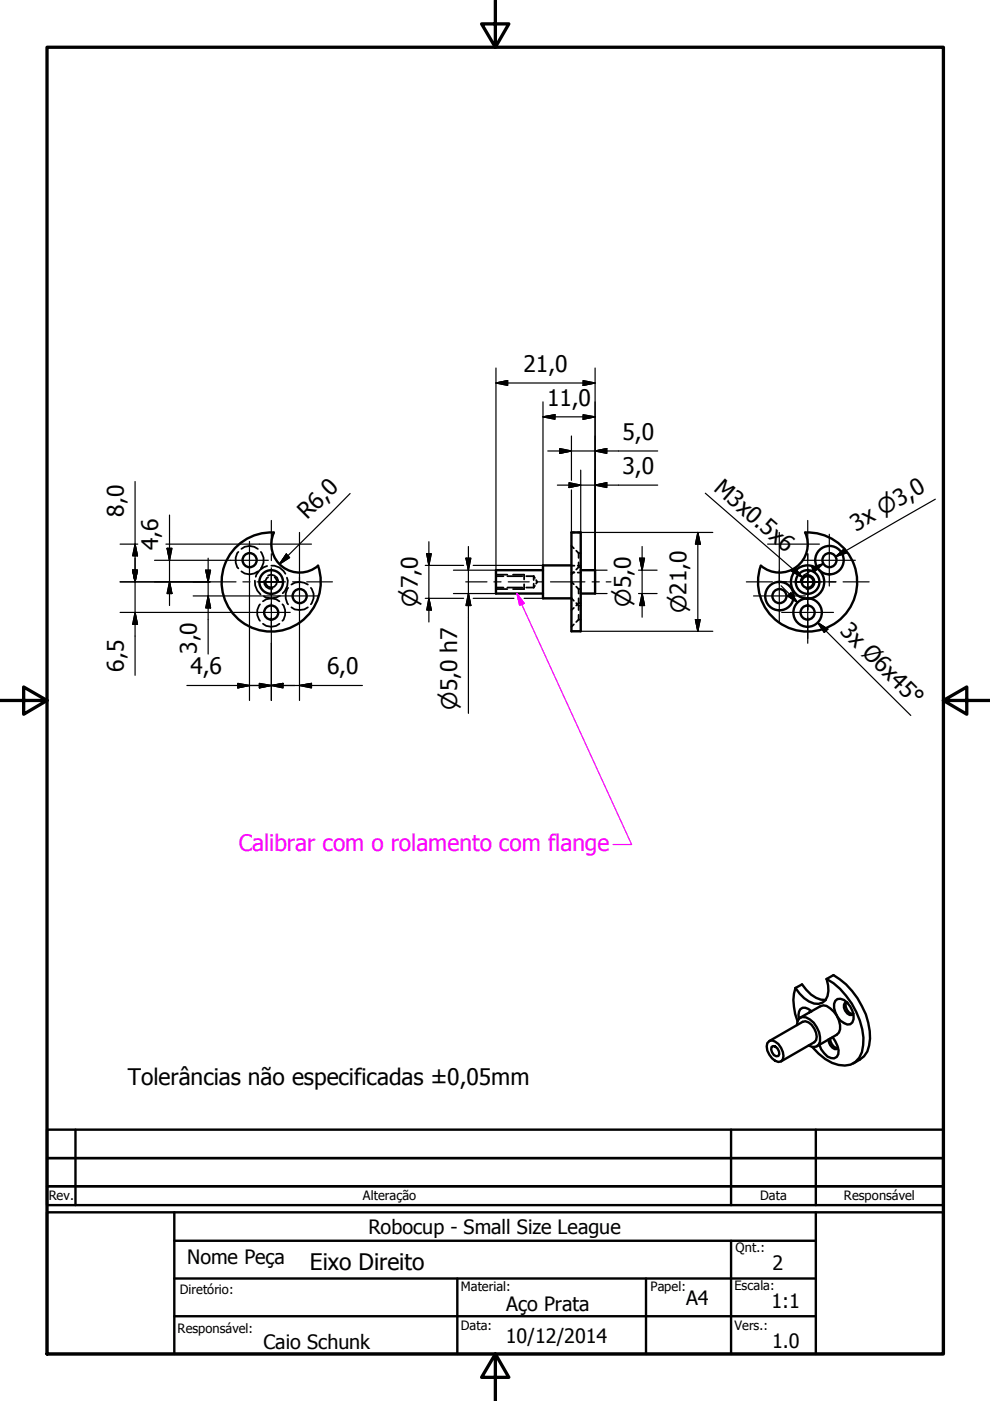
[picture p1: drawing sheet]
<svg xmlns="http://www.w3.org/2000/svg" width="210mm" height="297mm" viewBox="0 0 210 297" stroke-linecap="round" stroke-linejoin="round" font-family="sans-serif">
<!-- layer: Oculto (ISO) -->
<g fill="none" stroke="#000" stroke-width=".38">
<path d="M50.5 117a2.75 2.75 0 0 0 0 3.5M51.2 116.4a2.72 2.72 0 0 1 3.5 0M55.3 117a2.75 2.75 0 0 1 0 3.5M57.5 119.9a3.1 3.1 0 0 1 3 1.8M121.2 115.7l.5 .6M121.2 112.9h.6M121.2 119.9h.6M122.2 116.8l.5 .5M122.5 112.9h.6M122.5 119.9h.6M122.7 119.2v1.1l-.5 .5M122.7 117.3v1"/>
<path d="M122.7 117.3h.1M123 117.3h.1M51.2 121.1a2.72 2.72 0 0 0 3.5 0M54 123.1l.1 1 .4 1.1 .7 .8M55.1 128.1a2.75 2.75 0 0 0 0 3.5M55.8 132.3a2.72 2.72 0 0 0 3.4 0M55.8 127.5a2.72 2.72 0 0 1 3.4 0M56 123.2a1.49 1.49 0 0 0 1.8 1.6M56.6 120a3.3 3.3 0 0 0-2.4 2.3M56.8 122.4l-.2 .1a1.22 1.22 0 0 0 .1 1.7 1.22 1.22 0 0 0 1.6 0 1.22 1.22 0 0 0 .1-1.7l-.2-.1M56.8 122a1.52 1.52 0 0 1 2.2 1.1M59.2 126.4a3.1 3.1 0 0 1-3.3 0"/>
<path d="M59.9 128.1a2.75 2.75 0 0 1 0 3.5M60.8 122.5a3.1 3.1 0 0 1-.9 3.3M61.1 124.6a3 3 0 0 0 0 3.5M61.8 128.8a2.95 2.95 0 0 0 3.5 0M61.8 123.9a2.95 2.95 0 0 1 3.5 0M65.9 124.6a2.75 2.75 0 0 1 0 3.5M105.2 124.6h1.5M105.2 122.2h1.5M105.2 124.9h2.4M105.2 121.8h2.4M107.6 124.6h3.1M107.6 122.2h3.1"/>
<path d="M108.8 121.8h2.3v1.1M111.1 123.9v1h-2.3M111.6 124.6h1.6M111.6 122.2h1.6M113.2 122.2v.8M113.2 123.7v.9M113.2 122.2l.2 .3M113.4 124.2l-.2 .4M113.7 123l.2 .4-.2 .3M121.2 123.4l.5 .5M121.2 126.9l.5 .5M121.2 121.4h.6"/>
<path d="M121.7 128.9l-.5 .4M121.7 121.3l-.5 .5M121.7 132.4l-.5 .5M122.2 124.4l.5 .5M122.2 127.9l.5 .5M122.5 121.4h.6M122.7 126.9v1l-.5 .5M122.7 130.4v1l-.5 .5M122.7 124.9h.1M122.7 124.9v.9M122.7 128.4v.9M122.7 127.9h.1"/>
<path d="M122.7 120.3h.1M122.7 128.4h.1M122.7 131.4h.1M123 124.9h.1M123 127.9h.1M123 120.3h.1M123 128.4h.1M123 131.4h.1"/>
</g>
<g fill="none" stroke="#000" stroke-width=".51">
<path d="M58 112.9a10.5 10.5 0 0 0-11 11.3 10.5 10.5 0 0 0 12.7 9.5 10.5 10.5 0 0 0 7.7-13.8 6 6 0 0 1-7.5 .3 6 6 0 0 1-1.8-7.3M121.2 119.9h-6.1v7h6.1M121.2 112.9h1.9v20.9h-1.9zM170.7 112.9a10.5 10.5 0 0 1 11 11.3 10.5 10.5 0 0 1-12.6 9.5 10.5 10.5 0 0 1-7.8-13.8M170.7 112.9a6 6 0 0 1-1.8 7.3 6 6 0 0 1-7.6-.3M115.1 120.9h-9.9v4.9h9.9M123.1 120.9h3.1v4.9h-3.1M168.7 209.5a9.8 9.8 0 0 0 .4 7M168.7 209.5l1.4-.8a6.3 6.3 0 0 0 5 3.3M169 217.3l.1-.8 .4-.6 .6-.3a3.7 3.7 0 0 1 3.1 2.2 3.8 3.8 0 0 1 .3 3.7l-.5 .4-.7 .1-.9-.3M169.7 215.8l4.2-2.5 .7-.1a4.5 4.5 0 0 1 3.3 3.1 2.45 2.45 0 0 1-.5 3.1l-4.2 2.5M172 214.4l-.2 .1"/>
<path d="M172 214.4l-.5 .3M172.1 214.4a1.7 1.7 0 0 0-2.4-.4l-.4 1.2 .1 .8M175.3 207.6a15.8 15.8 0 0 1 7.7 14 4.1 4.1 0 0 1-5.2 4.2 10.4 10.4 0 0 1-5.6-3.8M175.3 207.6l1.4-.9a16.1 16.1 0 0 1 7.8 13.5 5.2 5.2 0 0 1-3.6 5.3M175.3 207.6a5.1 5.1 0 0 1-.3 4.5 2.64 2.64 0 0 1-3.5 .2l-1-.7-1-.9-.8-1.2M176.5 219.9a4.9 4.9 0 0 1 1.2 3.6l-.3 .6a1.91 1.91 0 0 1-2.6-.8l-.7-.8-.4-1M177.1 212.2a1.63 1.63 0 0 1 2.5 .4 4.1 4.1 0 0 1 1.1 4.2l-.4 .4a2.91 2.91 0 0 1-2.8-1.6 3.4 3.4 0 0 1-.4-3.4zM179.5 212.5a1.84 1.84 0 0 0 1.3 2.5M179.7 212.7l-.2-.2-.4 .1a1.78 1.78 0 0 0 1.6 2.6l.2-.4M162.7 221.2l.4-.5a2.22 2.22 0 0 1 2.5 1.5 2.2 2.2 0 0 1 0 2.8 2.18 2.18 0 0 1-2.5-1.4l-.4-.9-.1-.8zM163.1 220.7l7.1-4.1a2.14 2.14 0 0 1 2.5 1.5 2.2 2.2 0 0 1 0 2.9l-7.1 4M163.6 222l.3-.2a1.46 1.46 0 0 1 1.1 2.1 1.28 1.28 0 0 1-1.5-1.3z"/>
<path d="M175.6 220.4a2.02 2.02 0 0 0 1.8 2l.3-.3M176 220.2a2.03 2.03 0 0 0 1.6 2"/>
<circle cx="52.9" cy="118.8" r="1.49"/>
<circle cx="175.9" cy="118.8" r="1.49"/>
<circle cx="175.9" cy="118.8" r="3"/>
<circle cx="57.5" cy="129.9" r="1.49"/>
<circle cx="57.5" cy="123.4" r="2.51"/>
<circle cx="63.5" cy="126.4" r="1.49"/>
<circle cx="165.3" cy="126.4" r="1.49"/>
<circle cx="165.3" cy="126.4" r="3"/>
<circle cx="171.2" cy="129.9" r="1.49"/>
<circle cx="171.2" cy="123.4" r="1.24"/>
<circle cx="171.2" cy="123.4" r="2.51"/>
<circle cx="171.2" cy="123.4" r="3.5"/>
<circle cx="171.2" cy="129.9" r="3"/>
</g>
<path d="M169.8 123.1a1.49 1.49 0 0 1 1.7-1.2 1.49 1.49 0 0 1 1.2 1.8 1.49 1.49 0 0 1-1.7 1.2" fill="none" stroke="#000" stroke-width=".38"/>
<!-- layer: Borda (ISO) -->
<path d="M10 10h190v277.1h-190zM105 0v10l-2.9-4.9h5.8l-2.9 4.9M0 148.5h10l-5-2.8v5.7l5-2.9M200 148.5l5 2.9v-5.7l-5 2.8h10M105 287.1l2.9 4.9h-5.8l2.9-4.9v9.9" fill="none" stroke="#000" stroke-width=".7"/>
<path d="M10 239.5h190v6h-190zM16 239.5v16M155 239.5v16M173 239.5v16M10 245.5h190v6h-190zM10 251.5h190v4h-190zM37 263.1h136M137 271.1v16" fill="none" stroke="#000" stroke-width=".51"/>
<path d="M10 257h190v30.1h-190zM37 257v30.1M173 257v30.1M37 279.1h136M37 271.1h136M97 271.1v16M155 263.1v24" fill="none" stroke="#000" stroke-width=".51"/>
<g fill="none" stroke="#000" stroke-width=".25">
<path d="M105.2 78v42.9h-9.1M126.2 78v42.9h2.5M105.2 81.2l2.4-.5v1zM105.2 81.2h21M115.1 88.4l2.6-.5v1zM115.1 88.4h11.1M115.1 85.2v34.7h-14.8M116.1 95.6h23.3M118.7 95.1l2.5 .5-2.5 .5zM121.2 92.4v9.4M123.1 99.7v13.2M123.6 87.9l2.6 .5-2.6 .5z"/>
<path d="M123.6 80.7l2.6 .5-2.6 .5zM126.2 95.6l2.5-.5v1zM25.5 115.4h3.7M28.6 115.4l.5 2.4h-1zM28.6 102.1v41.1M32.8 118.8h16.1M35.2 115.4h17.6M35.4 116.3h1l-.5 2.5zM35.9 109.2v19.2M44.1 118.3v20.4M53 115.4h2M60.7 117.5l.7 .7-2.2 1.4z"/>
<path d="M74.2 104.6l-15 15M90.2 119.9h8.1M90.5 117.4h.9l-.5 2.5zM90.9 114.9v17M98.8 118.3h1l-.5 2.6zM99.3 115.9v35.3M118.2 102.9h21.2M120.6 102.3l2.5 .6-2.5 .5zM121.2 103.9v9h29.9M126.2 102.9l2.5-.6v1.1zM135.6 118.3h1.1l-.6 2.6zM136.1 115.9v15"/>
<path d="M148 112.9l.5 2.5h-1.1zM148 112.9v20.9M149.5 104.6l20.6 17.8M174.6 119.5l-4.4 2.5M177.2 118l1.9-1.7 .5 .9zM198.3 105.8l-21.1 12.2 2.1-1.2M25.5 123.4h19M25.5 129.8h28M28.1 120.9h1l-.5 2.5zM28.6 129.8l.5 2.6h-1zM35.9 123.4l.5 2.4h-1zM41 126.4h16.4"/>
<path d="M43.6 120.9h1l-.5 2.5zM44.1 126.4l.5 2.5h-1zM52.9 122.8v.4M52.9 123.5v25M57.5 136.4v12.1M57.6 126.4h1.9M63.5 130.4v18.1M90.2 126.9h8.1M90.9 126.9l.5 2.4h-.9zM96.1 125.8h9.1M99.3 125.8l.5 2.6h-1zM100.3 126.9h8.7"/>
<path d="M111.1 126.9h4M121.2 133.8h29.9M126.2 125.8h2.5M135.4 120.9h3.9M135.4 125.8h3.9M136.1 125.8l.6 2.6h-1.1zM147.4 131.4h1.1l-.5 2.4zM165.6 124.2l3.5 3.5M167.7 125.7l1.4 2-2.1-1.3zM168.5 120.4l1.6 2-2.2-1.3zM172.1 120.3l2.5-.8-1.9 1.7zM173.4 132l2.1 1.4-.7 .7z"/>
<path d="M175.1 133.8l-1.7-1.8 19.7 19.7M39.6 145.3h37.2M50.4 144.9l2.5 .4-2.5 .5zM55 144.9l2.5 .4-2.5 .5zM57.5 145.3l2.5-.4v.9zM63.5 145.3l2.5-.4v.9z"/>
</g>
<g fill="#000" stroke="#000" stroke-width=".25">
<path d="M105.2 81.2l2.4-.5zM105.2 81.2l2.4-.5v1zM115.1 88.4l2.6-.5zM115.1 88.4l2.6-.5v1zM118.7 96.1l2.5-.5zM118.7 95.1l2.5 .5-2.5 .5zM123.6 88.9l2.6-.5zM123.6 87.9l2.6 .5-2.6 .5zM123.6 81.7l2.6-.5zM123.6 80.7l2.6 .5-2.6 .5zM126.2 95.6l2.5-.5zM126.2 95.6l2.5-.5v1z"/>
<path d="M28.6 115.4l.5 2.4zM28.6 115.4l.5 2.4h-1zM35.4 116.3l.5 2.5zM35.4 116.3h1l-.5 2.5zM60.7 117.5l-1.5 2.1zM60.7 117.5l.7 .7-2.2 1.4zM90.5 117.4l.4 2.5zM90.5 117.4h.9l-.5 2.5zM98.8 118.3l.5 2.6zM98.8 118.3h1l-.5 2.6zM120.6 103.4l2.5-.5zM120.6 102.3l2.5 .6-2.5 .5z"/>
<path d="M126.2 102.9l2.5-.6zM126.2 102.9l2.5-.6v1.1zM135.6 118.3l.5 2.6zM135.6 118.3h1.1l-.6 2.6zM148 112.9l.5 2.5zM148 112.9l.5 2.5h-1.1zM177.2 118l1.9-1.7zM177.2 118l1.9-1.7 .5 .9zM28.1 120.9l.5 2.5zM28.1 120.9h1l-.5 2.5zM28.6 129.8l.5 2.6zM28.6 129.8l.5 2.6h-1z"/>
<path d="M35.9 123.4l.5 2.4zM35.9 123.4l.5 2.4h-1zM43.6 120.9l.5 2.5zM43.6 120.9h1l-.5 2.5zM44.1 126.4l.5 2.5zM44.1 126.4l.5 2.5h-1zM90.9 126.9l.5 2.4zM90.9 126.9l.5 2.4h-.9zM99.3 125.8l.5 2.6zM99.3 125.8l.5 2.6h-1zM136.1 125.8l.6 2.6zM136.1 125.8l.6 2.6h-1.1z"/>
<path d="M147.4 131.4l.6 2.4zM147.4 131.4h1.1l-.5 2.4zM167 126.4l2.1 1.3zM167.7 125.7l1.4 2-2.1-1.3zM167.9 121.1l2.2 1.3zM168.5 120.4l1.6 2-2.2-1.3zM172.7 121.2l1.9-1.7zM172.1 120.3l2.5-.8-1.9 1.7zM173.4 132l2.1 1.4zM173.4 132l2.1 1.4-.7 .7zM50.4 145.8l2.5-.5zM50.4 144.9l2.5 .4-2.5 .5z"/>
<path d="M55 145.8l2.5-.5zM55 144.9l2.5 .4-2.5 .5zM57.5 145.3l2.5-.4zM57.5 145.3l2.5-.4v.9zM63.5 145.3l2.5-.4zM63.5 145.3l2.5-.4v.9z"/>
</g>
<!-- layer: Marca de centro (ISO) -->
<g fill="none" stroke="#000" stroke-width=".25">
<path d="M48.9 118.8h8M52.9 114.8v8M55 115.4h11M57.5 110.3v5.6M57.5 117.4v1.5M63.5 112.9v11M162.8 115.4h10.9M165.2 112.9v11M170.4 118.8h11M171.3 118.9v-1.5v11.9v-1.4M171.3 110.3v5.6M175.8 113.3v11"/>
<path d="M44.5 123.4h5.5M51.5 123.4h1.5M53.5 129.8h8M54.5 123.4h3h-2.5M57.5 126.4v-3v10.4M57.5 120.4v3v-2.5M57.5 127.9v1.4M57.5 130.9v5.5M59.5 126.4h8M60 123.4h-2.5h3M62 123.4h1.5M63.5 122.4v8"/>
<path d="M65 123.4h5.5M158.2 123.4h5.6M159.8 126.4h11M165.2 120.9v11M165.7 129.8h11M166.8 123.4h-1.6h12h-1.4M168.3 123.4h3h-2.6M171.3 124.4v11M171.3 120.4v3v-2.5M171.3 125.8v-2.4v3M171.3 130.9v5.5M173.7 123.4h-2.4h2.9"/>
<path d="M178.8 123.4h5.5"/>
</g>
<!-- layer: Linha de centro (ISO) -->
<path d="M98.7 123.4h4.6M104.7 123.4h1.5M107.8 123.4h4.4M113.7 123.4h1.5M116.7 123.4h7.3M125.5 123.4h1.6M128.5 123.4h1" fill="none" stroke="#000" stroke-width=".25"/>
<path d="M109.6 125.8l1.5 2.1-.9 .4zM109.6 125.8l24.3 53.3h-3.9" fill="none" stroke="#f0f" stroke-width=".25"/>
<g fill="#f0f" stroke="#f0f" stroke-width=".25">
<path d="M109.6 125.8l1.5 2.1z"/>
<path d="M109.6 125.8l1.5 2.1-.9 .4z"/>
</g>
<g font-size="4.8">
<text x="111" y="78.8">21,0</text>
<text x="116" y="86">11,0</text>
<text x="132" y="93.3">5,0</text>
<text x="132" y="100.4">3,0</text>
<text x="151.1" y="103.9" transform="rotate(41 151.1 103.9)">M3x0.5x6</text>
<text x="26.2" y="109.5" transform="rotate(-90 26.2 109.5)">8,0</text>
<text x="65.2" y="110.3" transform="rotate(-45 65.2 110.3)">R6,0</text>
<text x="181.5" y="112.7" transform="rotate(-30 181.5 112.7)">3x ⌀3,0</text>
<text x="33.5" y="116.7" transform="rotate(-90 33.5 116.7)">4,6</text>
<text x="177.9" y="134" transform="rotate(45 177.9 134)">3x Ø6x45°</text>
<text x="26.2" y="142.4" transform="rotate(-90 26.2 142.4)">6,5</text>
<text x="40.4" y="143">4,6</text>
<text x="41.7" y="138.6" transform="rotate(-90 41.7 138.6)">3,0</text>
<text x="69.3" y="143">6,0</text>
<text x="27.1" y="230">Tolerâncias não especificadas ±0,05mm</text>
<text x="65.7" y="269.2">Eixo Direito</text>
</g>
<text font-size="4.8" fill="#f0f" x="50.6" y="180.4">Calibrar com o rolamento com flange</text>
<g font-size="4.6">
<text x="88.6" y="128.7" transform="rotate(-90 88.6 128.7)">⌀7,0</text>
<text x="133.7" y="128.7" transform="rotate(-90 133.7 128.7)">⌀5,0</text>
<text x="145.5" y="130" transform="rotate(-90 145.5 130)">⌀21,0</text>
<text x="96.9" y="150.5" transform="rotate(-90 96.9 150.5)">⌀5,0 h7</text>
</g>
<g font-size="4.2">
<text x="78.1" y="261.5">Robocup - Small Size League</text>
<text x="39.7" y="268.1">Nome Peça</text>
<text x="163.8" y="269.3">2</text>
<text x="107.3" y="277.9">Aço Prata</text>
<text x="145.5" y="276.7">A4</text>
<text x="163.6" y="277.2">1:1</text>
<text x="55.9" y="286.1">Caio Schunk</text>
<text x="107.3" y="284.7">10/12/2014</text>
<text x="163.7" y="285.9">1.0</text>
</g>
<g font-size="2.7">
<text x="10.4" y="254.5">Rev.</text>
<text x="77" y="254.5">Alteração</text>
<text x="161.2" y="254.5">Data</text>
<text x="178.9" y="254.4">Responsável</text>
<text x="156" y="265.4">Qnt.:</text>
<text x="38.1" y="274.4">Diretório:</text>
<text x="97.7" y="273.7">Material:</text>
<text x="137.9" y="273.8">Papel:</text>
<text x="155.7" y="273.6">Escala:</text>
<text x="97.7" y="282">Data:</text>
<text x="155.7" y="282">Vers.:</text>
<text x="37.7" y="282.6">Responsável:</text>
</g>
</svg>
